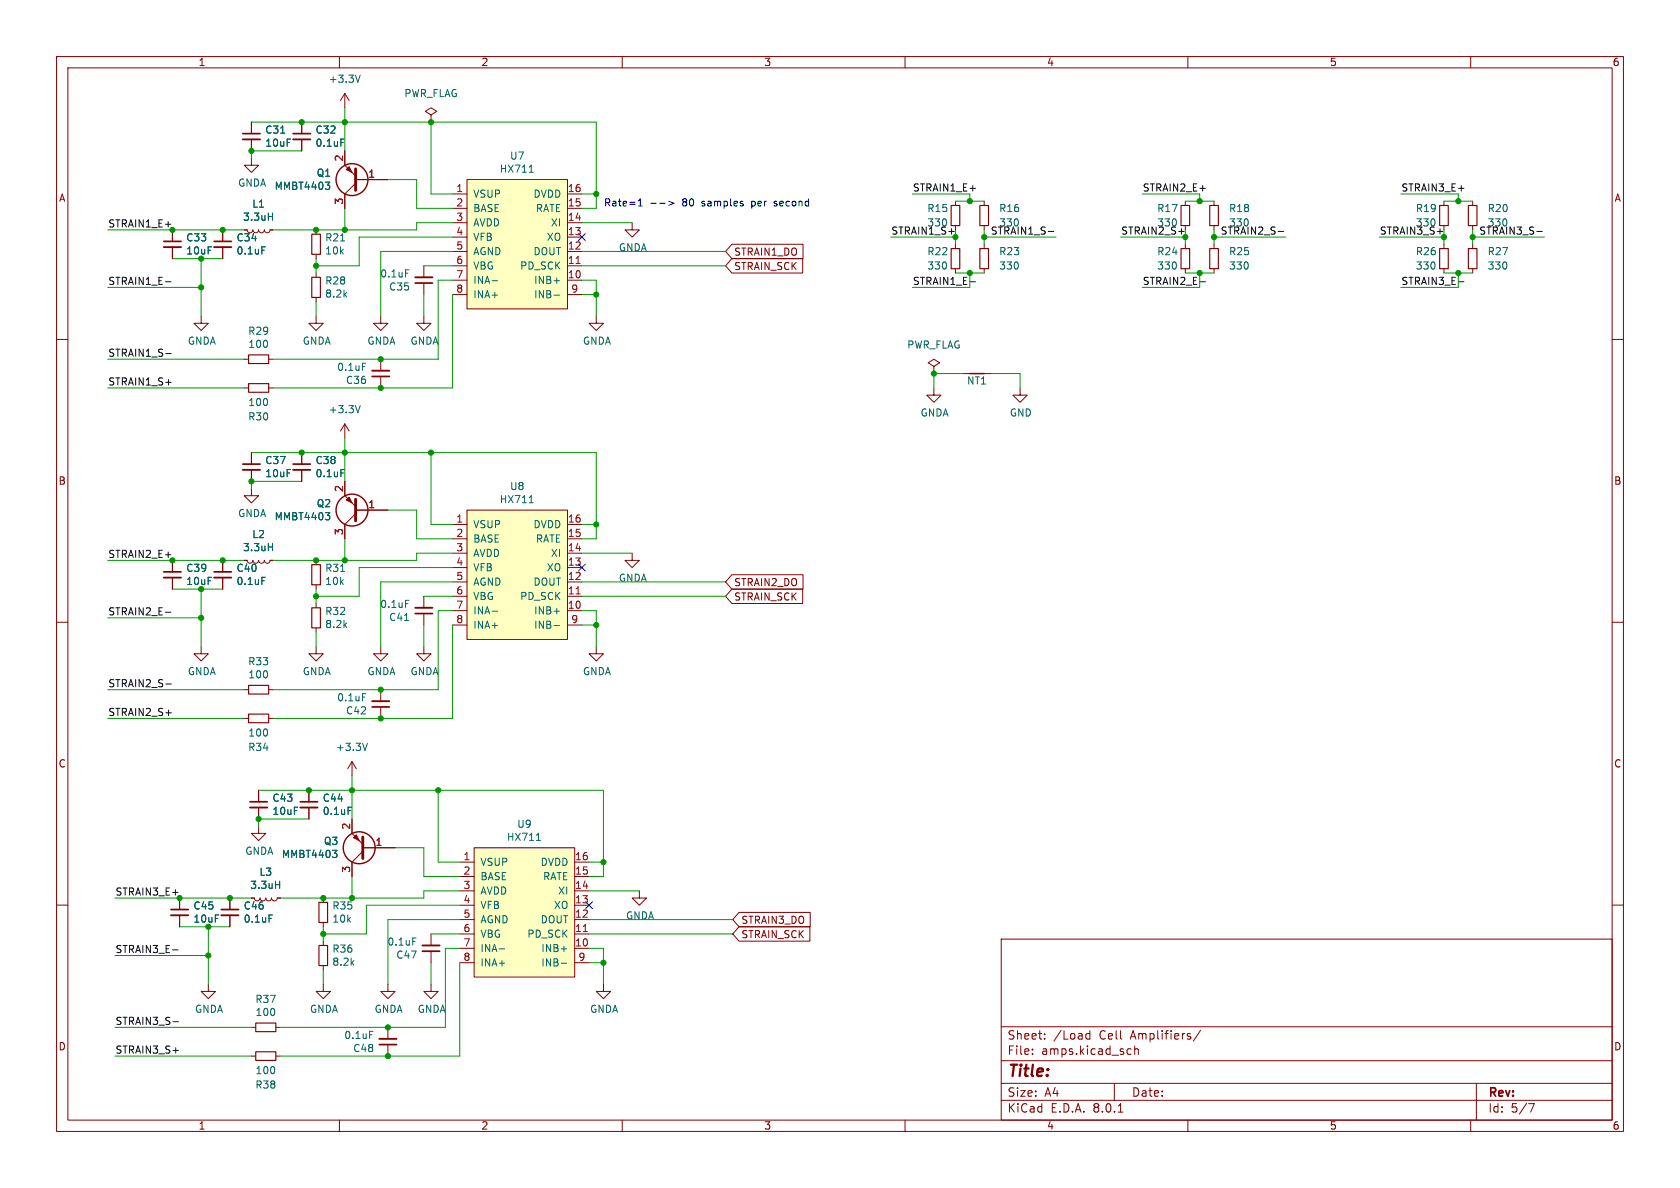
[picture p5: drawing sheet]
<svg xmlns="http://www.w3.org/2000/svg" width="297mm" height="210mm" viewBox="0 0 297 210" stroke-linecap="round" stroke-linejoin="round" font-family="sans-serif">
<g fill="none" stroke="#840000" stroke-width=".18">
<path d="M10 10h277v190h-277zM12 12h273v186h-273zM60 10v2M110 10v2M160 10v2M210 10v2M260 10v2M10 60h2M260.3 43.2v.7M260.3 47.5v.8M285 60h2M10 110h2"/>
<path d="M67.3 114.3v1.3h1.3l-1.3 1.2-1.3-1.2h1.3M74.9 114.3v1.3h1.3l-1.3 1.2-1.2-1.2h1.2M74.9 105.4v2M74.9 108.5v2M285 110h2M10 160h2M62.2 144.8v2.5l1.9 1.9M64.1 150.5l-1.9 1.9v2.5M64.1 149.9h5.7M285 160h2M177 166h108v32h-108zM60 198v2"/>
<path d="M110 198v2M160 198v2M177 194.5h108M177 191.5h108M177 187.5h108M177 181.5h108M182.5 186.3v.1M182.5 185.5v.1M184.7 183.6v.1M184.7 182.8v.1M192 183.6l.2 .1 .5-.1M192.7 182.2v1.5"/>
<path d="M192.7 182.8l-.5-.1-.2 .1M197 191.5v3M197.7 196.6h.8M199.5 185.4l.5 .1M200 186.3l-.5 .1M200.6 185.5l.2-.1 .4 .1v.9M200.6 184.9v1.5M210 198v2M212.2 182.1l-1.2 2M260 198v2M261 191.5v6.5M270.2 195.1h1l-.6 1.5"/>
</g>
<path d="M73.4 107.4h3.1" fill="none" stroke="#840000" stroke-width=".33"/>
<path d="M73.4 108.5h3.1" fill="none" stroke="#840000" stroke-width=".3"/>
<path d="M71.5 109.7h.7M71.7 106.1h.6M58.8 150.3h.8l-.5 .5M59.3 150.8l.3 .2v.3l-.3 .3" fill="none" stroke="#006464" stroke-width=".18"/>
<path d="M64.1 148v3.8" fill="none" stroke="#840000" stroke-width=".51"/>
<path d="M62.5 148.1l.5-.5 .5 1z" fill="#840000" stroke="#840000" stroke-width=".18"/>
<circle cx="63.5" cy="149.9" r="2.82" fill="none" stroke="#840000" stroke-width=".25"/>
<path d="M259.6 43.9h1.5v3.6h-1.5z" fill="none" stroke="#840000" stroke-width=".2"/>
<path d="M83.8 149.9h17.8v22.8h-17.8z" fill="#ffffc2"/>
<g fill="none" stroke="#840000" stroke-width=".18">
<path d="M61 16.5v2.6M61 16.5l-.8 1.3M61 16.5l.7 1.3M44.4 27.9v1.3h1.3l-1.3 1.3-1.2-1.3h1.2M44.4 21.6v2M44.4 24.6v2.1M53.3 21.6v2M53.3 24.6v2.1M61 26.7v2.5l1.9 1.9M62.9 32.4l-1.9 1.9v2.5M62.9 31.8h5.7M76.2 20.3l1-.6-1-.6-1 .6 1 .6v1.3"/>
<path d="M76.2 21.6h.1M214.6 35.6v.7M214.6 39.9v.7M255.3 35.6v.7M255.3 39.9v.7M260.3 35.6v.7M260.3 39.9v.7M43.2 40.6h.5l.1 .4 .4 .1 .4-.1 .1-.4 .2 .4 .3 .1 .4-.1 .1-.4 .2 .4 .3 .1 .4-.1 .1-.4 .2 .4 .3 .1 .4-.1 .2-.4h.5M214.6 43.2v.7M214.6 47.5v.8M255.3 43.2v.7M255.3 47.5v.8"/>
<path d="M111.8 97.8v1.3h1.2l-1.2 1.2-1.3-1.2h1.3M105.4 114.3v1.3h1.3l-1.3 1.2-1.3-1.2h1.3M31.7 158.8v2M40.6 158.8v2M57.1 158.8v.7M81.3 152.4h2.5M81.3 157.5h2.5M81.3 154.9h2.5M83.8 149.9h17.8v22.8h-17.8zM101.6 152.4h2.5M101.6 157.5h2.5M101.6 154.9h2.5"/>
<path d="M31.7 161.8v2M36.8 174v1.3h1.3l-1.3 1.2-1.2-1.2h1.2M40.6 161.8v2M57.1 174v1.3h1.3l-1.3 1.2-1.2-1.2h1.2M57.1 163.1v.7M57.1 166.4v.7M57.1 170.7v.8M81.3 167.6h2.5M81.3 165.1h2.5M81.3 162.6h2.5M81.3 160h2.5M81.3 170.2h2.5"/>
<path d="M101.6 167.6h2.5M101.6 165.1h2.5M101.6 162.6h2.5M101.6 160h2.5M101.6 170.2h2.5M106.7 174v1.3h1.2l-1.2 1.2-1.3-1.2h1.3M44.4 181.6h.8M44.4 186.7h.8M48.8 181.6h.7M48.8 186.7h.7"/>
</g>
<path d="M63.7 13.3l-.4 1.2M47.4 38.3h.8M48.2 37.7v1.2M49.6 23.5h.7M57.5 32.2h.8l-.4 .5M58.1 32.7l.2 .2v.3l-.2 .3M60.3 24.6h.6M94.8 148.6h.8M47.6 161.7h.6M88.3 167.7h.9M99.2 167.7h1M99.2 170.3h1" fill="none" stroke="#006464" stroke-width=".18"/>
<path d="M103.1 164.7h.7" fill="none" stroke="#a90000" stroke-width=".18"/>
<path d="M62.9 29.8v3.9" fill="none" stroke="#840000" stroke-width=".51"/>
<path d="M61.2 30l.5-.5 .5 1z" fill="#840000" stroke="#840000" stroke-width=".18"/>
<circle cx="62.2" cy="31.7" r="2.82" fill="none" stroke="#840000" stroke-width=".25"/>
<path d="M42.9 24.6h3.1M51.8 24.6h3.1M30.2 161.8h3.1M39.1 161.8h3.1" fill="none" stroke="#840000" stroke-width=".33"/>
<path d="M42.9 23.6h3.1M51.8 23.6h3.1M30.2 160.8h3.1M39.1 160.8h3.1" fill="none" stroke="#840000" stroke-width=".3"/>
<path d="M213.9 36.3h1.5v3.6h-1.5zM254.5 36.3h1.5v3.6h-1.5zM259.6 36.3h1.5v3.6h-1.5zM213.9 43.9h1.5v3.6h-1.5zM254.5 43.9h1.5v3.6h-1.5zM56.4 159.5h1.5v3.6h-1.5zM56.4 167.1h1.5v3.6h-1.5zM45.2 180.8h3.6v1.6h-3.6zM45.2 185.9h3.6v1.6h-3.6z" fill="none" stroke="#840000" stroke-width=".2"/>
<path d="M82.5 90.2h17.8v22.8h-17.8z" fill="#ffffc2"/>
<g fill="none" stroke="#840000" stroke-width=".18">
<path d="M111.8 39.4v1.2h1.2l-1.2 1.3-1.3-1.3h1.3M168.9 35.6v.7M168.9 39.9v.7M174 35.6v.7M174 39.9v.7M209.5 35.6v.7M209.5 39.9v.7M30.5 40.6v2.1M30.5 43.7v2M35.6 55.9v1.3h1.2l-1.2 1.2-1.3-1.2h1.3M39.4 40.6v2.1M39.4 43.7v2"/>
<path d="M55.9 55.9v1.3h1.2l-1.2 1.2-1.3-1.2h1.3M55.9 40.6v.8M55.9 45v.7M55.9 48.3v.7M55.9 52.6v.7M67.3 55.9v1.3h1.3l-1.3 1.2-1.3-1.2h1.3M74.9 55.9v1.3h1.3l-1.3 1.2-1.2-1.2h1.2M74.9 47v2M74.9 50v2.1M105.4 55.9v1.3h1.3l-1.3 1.2-1.3-1.2h1.3M168.9 43.2v.7M168.9 47.5v.8"/>
<path d="M174 43.2v.7M174 47.5v.8M209.5 43.2v.7M209.5 47.5v.8M43.2 68.6h.7M43.2 63.5h.7M47.5 68.6h.8M47.5 63.5h.8M61 74.9v2.6M61 74.9l-.8 1.3M61 74.9l.7 1.3M67.3 63.5v2"/>
<path d="M67.3 66.5v2.1M165.1 68.6v1.3h1.3l-1.3 1.2-1.3-1.2h1.3M165.1 64.8l1-.7-1-.6-1 .6 1 .7v1.2M165.1 66h.1M170.2 66h5.1M180.3 68.6v1.3h1.3l-1.3 1.2-1.2-1.2h1.2M30.5 99.1v2M39.4 99.1v2M43.2 99.1h.5l.1 .3 .4 .2 .4-.2 .1-.3 .2 .3 .3 .2 .4-.2 .1-.3 .2 .3 .3 .2 .4-.2 .1-.3 .2 .3 .3 .2 .4-.2 .2-.3h.5M44.4 86.4v1.2h1.3l-1.3 1.3-1.2-1.3h1.2M44.4 80v2M44.4 83.1v2"/>
<path d="M53.3 80v2M53.3 83.1v2M55.9 99.1v.7M61 85.1v2.5l1.9 1.9M62.9 90.8l-1.9 1.9v2.6M62.9 90.2h5.7M80 92.7h2.5M80 97.8h2.5M80 95.3h2.5M82.5 90.2h17.8v22.8h-17.8zM100.3 92.7h2.6M100.3 97.8h2.6"/>
<path d="M100.3 95.3h2.6M30.5 102.1v2M35.6 114.3v1.3h1.2l-1.2 1.2-1.3-1.2h1.3M39.4 102.1v2M55.9 114.3v1.3h1.2l-1.2 1.2-1.3-1.2h1.3M55.9 103.4v.7M55.9 106.7v.7M55.9 111v.8M80 108h2.5M80 105.4h2.5M80 102.9h2.5M80 100.3h2.5"/>
<path d="M80 110.5h2.5M100.3 108h2.6M100.3 105.4h2.6M100.3 102.9h2.6M100.3 100.3h2.6M100.3 110.5h2.6M43.2 127h.7M43.2 121.9h.7M45.7 139.7v2M47.5 127h.8M47.5 121.9h.8M54.6 139.7v2"/>
<path d="M44.4 158.8h.6l.1 .3 .4 .2 .3-.2 .2-.3 .1 .3 .4 .2 .3-.2 .2-.3 .1 .3 .4 .2 .4-.2 .1-.3 .2 .3 .3 .2 .4-.2 .1-.3h.5M45.7 146.1v1.2h1.3l-1.3 1.3-1.3-1.3h1.3M45.7 142.7v2.1M54.6 142.7v2.1M76.2 174v1.3h1.3l-1.3 1.2-1.3-1.2h1.3M76.2 165.1v2M76.2 168.1v2.1"/>
</g>
<g fill="none" stroke="#006464" stroke-width=".18">
<path d="M46.3 43.6h.6M60.2 42.6h.7M71.7 47.7h.6M63.7 71.7l-.4 1.3M64.1 64.2h.6M47.4 96.7h.8M48.2 96.1v1.3M57.5 90.6h.8l-.4 .5M58.1 91.1l.2 .2v.4l-.2 .2M60.3 83h.6M93.6 88.9h.7M46.3 102.1h.6"/>
<path d="M60.2 101h.7M87 108h1M97.9 108h1M97.9 110.6h1M48.7 156.4h.7M49.4 155.8v1.2M61.5 142.7h.6M73 165.8h.6"/>
</g>
<path d="M101.8 105h.8" fill="none" stroke="#a90000" stroke-width=".18"/>
<path d="M29 43.7h3M37.8 43.7h3.1M73.4 49h3.1M65.8 65.5h3M42.9 83.1h3.1M51.8 83.1h3.1M29 102.1h3M37.8 102.1h3.1M44.2 142.7h3M53.1 142.7h3M74.7 167.1h3" fill="none" stroke="#840000" stroke-width=".33"/>
<path d="M29 42.7h3M37.8 42.7h3.1M73.4 50h3.1M65.8 66.5h3M42.9 82h3.1M51.8 82h3.1M29 101.1h3M37.8 101.1h3.1M44.2 141.7h3M53.1 141.7h3M74.7 168.1h3" fill="none" stroke="#840000" stroke-width=".3"/>
<g fill="none" stroke="#840000" stroke-width=".2">
<path d="M168.1 36.3h1.6v3.6h-1.6zM173.2 36.3h1.6v3.6h-1.6zM208.8 36.3h1.5v3.6h-1.5zM55.1 41.4h1.5v3.6h-1.5zM55.1 49h1.5v3.6h-1.5zM168.1 43.9h1.6v3.6h-1.6zM173.2 43.9h1.6v3.6h-1.6zM208.8 43.9h1.5v3.6h-1.5zM43.9 67.8h3.6v1.5h-3.6zM43.9 62.7h3.6v1.6h-3.6zM55.1 99.8h1.5v3.6h-1.5zM55.1 107.4h1.5v3.6h-1.5z"/>
<path d="M43.9 126.2h3.6v1.6h-3.6zM43.9 121.2h3.6v1.5h-3.6z"/>
</g>
<path d="M62.9 88.3v3.8" fill="none" stroke="#840000" stroke-width=".51"/>
<path d="M61.2 88.4l.5-.5 .5 1z" fill="#840000" stroke="#840000" stroke-width=".18"/>
<g fill="none" stroke="#840000" stroke-width=".25">
<path d="M171.4 66h2.6"/>
<circle cx="62.2" cy="90.2" r="2.82"/>
</g>
<path d="M82.5 31.8h17.8v22.8h-17.8z" fill="#ffffc2"/>
<g fill="none" stroke="#840000" stroke-width=".18">
<path d="M44.4 21.6v2M44.4 24.6v2.1M53.3 21.6v2M53.3 24.6v2.1M61 26.7v2.5M61 34.3v2.5M62.9 31.8h5.7M80 34.3h2.5M80 39.4h2.5M80 36.8h2.5M82.5 31.8h17.8v22.8h-17.8zM100.3 34.3h2.6"/>
<path d="M100.3 39.4h2.6M100.3 36.8h2.6M30.5 40.6v2.1M30.5 43.7v2M39.4 40.6v2.1M39.4 43.7v2M43.2 40.6h.5M47.8 40.6h.5M80 49.5h2.5M80 47h2.5M80 44.5h2.5M80 41.9h2.5"/>
<path d="M80 52.1h2.5M100.3 49.5h2.6M100.3 47h2.6M100.3 44.5h2.6M100.3 41.9h2.6M100.3 52.1h2.6M129.4 43.2h12.6v2.5h-12.6l-1.1-1.2zM129.4 45.7h12.5v2.6h-12.5l-1.1-1.3zM30.5 99.1v2M39.4 99.1v2M43.2 99.1h.5M44.4 80v2"/>
<path d="M44.4 83.1v2M47.8 99.1h.5M53.3 80v2M53.3 83.1v2M61 85.1v2.5M61 92.7v2.6M62.9 90.2h5.7M30.5 102.1v2M39.4 102.1v2M129.4 104.1h12.5v2.6h-12.5l-1.1-1.3zM129.4 101.6h12.6v2.5h-12.6l-1.1-1.2zM45.7 139.7v2"/>
<path d="M54.6 139.7v2M62.2 134.6l-.7 1.3M62.2 134.6v2.6M62.2 134.6l.8 1.3M67.3 121.9v2.1M67.3 125v2M31.7 158.8v2M40.6 158.8v2M44.4 158.8h.6M45.7 142.7v2.1M49 158.8h.5M54.6 142.7v2.1"/>
<path d="M62.2 144.8v2.5M62.2 152.4v2.5M64.1 149.9h5.7M113 157.5v1.3h1.3l-1.3 1.2-1.2-1.2h1.2M31.7 161.8v2M40.6 161.8v2M68.6 174v1.3h1.2l-1.2 1.2-1.3-1.2h1.3M130.7 163.8h12.5v2.6h-12.5l-1.2-1.3zM130.7 161.3h12.5v2.5h-12.5l-1.2-1.2zM68.6 181.6v2M68.6 184.7v2"/>
</g>
<g fill="none" stroke="#006464" stroke-width=".18">
<path d="M47.4 38.3h.8M48.2 37.7v1.2M49.6 23.5h.7M57.5 32.2h.8l-.4 .5M58.1 32.7l.2 .2v.3l-.2 .3M60.3 24.6h.6M93.6 30.4h.7M46.3 43.6h.6M87 49.6h1M97.9 49.6h1M97.9 52.2h1M47.4 96.7h.8"/>
<path d="M48.2 96.1v1.3M57.5 90.6h.8l-.4 .5M58.1 91.1l.2 .2v.4l-.2 .2M60.3 83h.6M46.3 102.1h.6M64.1 122.6h.6M65 131.4l-.5 1.3M48.7 156.4h.7M49.4 155.8v1.2M58.8 150.3h.8l-.5 .5M59.3 150.8l.3 .2v.3l-.3 .3M61.5 142.7h.6"/>
<path d="M47.6 161.7h.6M65.3 182.3h.7"/>
</g>
<path d="M101.8 46.6h.8" fill="none" stroke="#a90000" stroke-width=".18"/>
<path d="M65.8 124h3M67.1 183.6h3" fill="none" stroke="#840000" stroke-width=".33"/>
<path d="M65.8 125h3M67.1 184.7h3" fill="none" stroke="#840000" stroke-width=".3"/>
<g fill="none" stroke="#0f0f0f" stroke-width=".18">
<path d="M29.2 49.8h1M167.7 40.9h1M171.5 49.8h1M185.3 40.9h1M208.4 40.9h.9M212.1 49.8h1M226 40.9h.9M254.1 40.9h1M257.9 49.8h.9M271.7 40.9h.9M29.3 67.6h1M29.3 62.5h1"/>
<path d="M29.2 108.2h1M29.3 126h1M29.3 120.9h1M30.5 167.9h1M30.6 185.7h.9M30.6 180.6h.9"/>
</g>
<path d="M112.8 36.4h.8M112.8 35.5l.4-.4v1.3M118.2 35.6l1 .3-1 .4M136.8 36.4h.2M137 35.6l-.2 .2 .2 .2" fill="none" stroke="#0000c2" stroke-width=".18"/>
<g fill="none" stroke="#009600" stroke-width=".18">
<path d="M61 19.1v7.6M44.4 21.6h61v15.2h-2.5M53.3 26.7h-8.9v1.2M61 36.8v3.8M68.6 31.8h5.1v5h6.3M76.2 21.6v12.7h3.8M80 39.4h-6.3v1.2h-25.4M102.9 34.3h2.5M102.9 39.4h8.9M161.3 34.3h10.1v1.3M168.9 35.6h5.1M201.9 34.3h10.2v1.3"/>
<path d="M209.5 35.6h5.1M247.6 34.3h10.2v1.3M255.3 35.6h5M19 40.6h24.2M19 50.8h16.6M30.5 45.7h8.9M35.6 45.7v10.2M55.9 45.7v2.6M55.9 53.3v2.6M74.9 52.1v3.8M74.9 47h5.1M80 41.9h-16.5v5.1h-7.6"/>
<path d="M80 49.5h-2.5v14h-29.2M80 52.1v16.5h-31.7M80 44.5h-12.7v11.4M102.9 49.5h2.5v6.4M102.9 47h25.4M102.9 52.1h2.5M102.9 44.5h25.4M157.5 41.9h11.4M168.9 48.3h5.1M168.9 40.6v2.6M171.4 48.3v2.5h-10.1M174 41.9h12.7"/>
<path d="M174 40.6v2.6M198.1 41.9h11.4M209.5 48.3h5.1M209.5 40.6v2.6M212.1 48.3v2.5h-10.2M214.6 41.9h12.7M214.6 40.6v2.6M243.8 41.9h11.5M255.3 48.3h5M255.3 40.6v2.6M257.8 48.3v2.5h-10.2M260.3 41.9h12.7"/>
<path d="M260.3 40.6v2.6M19 68.6h24.2M19 63.5h24.2M61 77.5v7.6M170.2 66h-5.1v2.6M175.3 66h5v2.6M19 99.1h24.2M44.4 80h61v15.3h-2.5M53.3 85.1h-8.9v1.3M61 95.3v3.8M68.6 90.2h5.1v5.1h6.3M76.2 80v12.7h3.8"/>
<path d="M80 97.8h-6.3v1.3h-25.4M102.9 92.7h2.5M102.9 97.8h8.9M19 109.2h16.6M30.5 104.1h8.9M35.6 104.1v10.2M55.9 104.1v2.6M55.9 111.8v2.5M74.9 110.5v3.8M74.9 105.4h5.1M80 108h-2.5v13.9h-29.2M80 102.9h-12.7v11.4"/>
<path d="M80 100.3h-16.5v5.1h-7.6M80 110.5v16.5h-31.7M102.9 108h2.5v6.3M102.9 102.9h25.4M102.9 105.4h25.4M102.9 110.5h2.5M19 121.9h24.2M19 127h24.2M45.7 139.7h61v15.2h-2.6M62.2 137.2v7.6M77.5 139.7v12.7h3.8M20.3 158.8h24.1"/>
<path d="M54.6 144.8h-8.9v1.3M62.2 154.9v3.9M69.8 149.9h5.1v5h6.4M81.3 157.5h-6.4v1.3h-25.4M104.1 152.4h2.6M104.1 157.5h8.9M20.3 168.9h16.5M31.7 163.8h8.9M36.8 163.8v10.2M57.1 163.8v2.6M57.1 171.5v2.5M76.2 170.2v3.8"/>
<path d="M76.2 165.1h5.1M81.3 167.6h-2.6v14h-29.2M81.3 160h-16.5v5.1h-7.7M81.3 162.6h-12.7v11.4M81.3 170.2v16.5h-31.8M104.1 167.6h2.6v6.4M104.1 170.2h2.6M104.1 165.1h25.4M104.1 162.6h25.4M20.3 186.7h24.1M20.3 181.6h24.1"/>
</g>
<path d="M102.3 41.3l1.2 1.2M103.5 41.3l-1.2 1.2M102.3 99.7l1.2 1.2M103.5 99.7l-1.2 1.2M103.5 159.4l1.2 1.2M104.7 159.4l-1.2 1.2" fill="none" stroke="#000084" stroke-width=".18"/>
<g fill="#009600" stroke="#009600" stroke-width=".18">
<circle cx="257.8" cy="48.3" r=".46"/>
<circle cx="214.6" cy="41.9" r=".46"/>
<circle cx="260.3" cy="41.9" r=".46"/>
<circle cx="257.8" cy="35.6" r=".46"/>
<circle cx="255.3" cy="41.9" r=".46"/>
<circle cx="105.4" cy="92.7" r=".46"/>
<circle cx="76.2" cy="80" r=".46"/>
<circle cx="105.4" cy="110.5" r=".46"/>
<circle cx="61" cy="99.1" r=".46"/>
<circle cx="105.4" cy="34.3" r=".46"/>
<circle cx="67.3" cy="63.5" r=".46"/>
<circle cx="35.6" cy="45.7" r=".46"/>
<circle cx="35.6" cy="50.8" r=".46"/>
<circle cx="30.5" cy="40.6" r=".46"/>
<circle cx="39.4" cy="40.6" r=".46"/>
<circle cx="61" cy="21.6" r=".46"/>
<circle cx="55.9" cy="40.6" r=".46"/>
<circle cx="61" cy="40.6" r=".46"/>
<circle cx="55.9" cy="47" r=".46"/>
<circle cx="44.4" cy="26.7" r=".46"/>
<circle cx="53.3" cy="21.6" r=".46"/>
<circle cx="76.2" cy="21.6" r=".46"/>
<circle cx="212.1" cy="35.6" r=".46"/>
<circle cx="212.1" cy="48.3" r=".46"/>
<circle cx="209.5" cy="41.9" r=".46"/>
<circle cx="174" cy="41.9" r=".46"/>
<circle cx="168.9" cy="41.9" r=".46"/>
<circle cx="171.4" cy="35.6" r=".46"/>
<circle cx="165.1" cy="66" r=".46"/>
<circle cx="171.4" cy="48.3" r=".46"/>
<circle cx="77.5" cy="139.7" r=".46"/>
<circle cx="106.7" cy="170.2" r=".46"/>
<circle cx="106.7" cy="152.4" r=".46"/>
<circle cx="61" cy="80" r=".46"/>
<circle cx="53.3" cy="80" r=".46"/>
<circle cx="30.5" cy="99.1" r=".46"/>
<circle cx="39.4" cy="99.1" r=".46"/>
<circle cx="55.9" cy="99.1" r=".46"/>
<circle cx="35.6" cy="104.1" r=".46"/>
<circle cx="35.6" cy="109.2" r=".46"/>
<circle cx="55.9" cy="105.4" r=".46"/>
<circle cx="54.6" cy="139.7" r=".46"/>
<circle cx="45.7" cy="144.8" r=".46"/>
<circle cx="31.7" cy="158.8" r=".46"/>
<circle cx="62.2" cy="139.7" r=".46"/>
<circle cx="67.3" cy="68.6" r=".46"/>
<circle cx="44.4" cy="85.1" r=".46"/>
<circle cx="105.4" cy="52.1" r=".46"/>
<circle cx="67.3" cy="127" r=".46"/>
<circle cx="67.3" cy="121.9" r=".46"/>
<circle cx="40.6" cy="158.8" r=".46"/>
<circle cx="57.1" cy="158.8" r=".46"/>
<circle cx="36.8" cy="168.9" r=".46"/>
<circle cx="36.8" cy="163.8" r=".46"/>
<circle cx="57.1" cy="165.1" r=".46"/>
<circle cx="68.6" cy="181.6" r=".46"/>
<circle cx="68.6" cy="186.7" r=".46"/>
<circle cx="62.2" cy="158.8" r=".46"/>
</g>
<text font-size="2.8" fill="#840000" x="178" y="190.9">Title:</text>
<g font-size="2.1" fill="#840000">
<text x="178" y="184">Sheet:</text>
<text x="186.2" y="184">/Load</text>
<text x="194.4" y="184">Cell</text>
<text x="200" y="184">Amplifiers/</text>
<text x="178" y="186.7">File:</text>
<text x="184.1" y="186.7">amps.kicad_sch</text>
<text x="178" y="196.9">KiCad</text>
<text x="178" y="194.1">Size:</text>
<text x="184.7" y="194.1">A4</text>
<text x="185.7" y="196.9">E.D.A.</text>
<text x="193.3" y="196.9">8.0.1</text>
<text x="200" y="194.1">Date:</text>
<text x="263" y="194.3">Rev:</text>
<text x="263" y="196.9">Id:</text>
<text x="267.1" y="196.9">5/7</text>
</g>
<g font-size="1.8" fill="#840000">
<text x="35" y="11.9">1</text>
<text x="85" y="11.9">2</text>
<text x="135" y="11.9">3</text>
<text x="185" y="11.9">4</text>
<text x="235" y="11.9">5</text>
<text x="285" y="11.9">6</text>
<text x="10.3" y="35.9">A</text>
<text x="285.3" y="35.9">A</text>
<text x="129.7" y="45.4">STRAIN1_DO</text>
<text x="129.7" y="47.9">STRAIN_SCK</text>
<text x="10.3" y="85.9">B</text>
<text x="285.3" y="85.9">B</text>
<text x="129.7" y="106.4">STRAIN_SCK</text>
<text x="129.7" y="103.8">STRAIN2_DO</text>
<text x="10.3" y="135.9">C</text>
<text x="285.3" y="135.9">C</text>
<text x="131" y="166.1">STRAIN_SCK</text>
<text x="131" y="163.5">STRAIN3_DO</text>
<text x="10.3" y="185.9">D</text>
<text x="285.3" y="185.9">D</text>
<text x="35" y="199.9">1</text>
<text x="85" y="199.9">2</text>
<text x="135" y="199.9">3</text>
<text x="185" y="199.9">4</text>
<text x="235" y="199.9">5</text>
<text x="285" y="199.9">6</text>
</g>
<g font-size="1.8" fill="#006464">
<text x="58" y="14.8">+3.3V</text>
<text x="71.4" y="17.4">PWR_FLAG</text>
<text x="46.8" y="23.8">C31</text>
<text x="55.7" y="23.8">C32</text>
<text x="46.8" y="26.1">10uF</text>
<text x="55.7" y="26.1">0.1uF</text>
<text x="90.1" y="28.4">U7</text>
<text x="42" y="33.2">GNDA</text>
<text x="48.5" y="33.8">MMBT4403</text>
<text x="55.9" y="31.4">Q1</text>
<text x="83.6" y="35.2">VSUP</text>
<text x="88.3" y="30.7">HX711</text>
<text x="94.2" y="35.2">DVDD</text>
<text x="42.9" y="39.2">3.3uH</text>
<text x="44.5" y="36.9">L1</text>
<text x="83.6" y="37.7">BASE</text>
<text x="83.6" y="40.2">AVDD</text>
<text x="94.6" y="37.7">RATE</text>
<text x="97.3" y="40.2">XI</text>
<text x="163.8" y="37.7">R15</text>
<text x="176.5" y="37.7">R16</text>
<text x="204.5" y="37.7">R17</text>
<text x="217.2" y="37.7">R18</text>
<text x="250.2" y="37.7">R19</text>
<text x="262.9" y="37.7">R20</text>
<text x="32.8" y="42.9">C33</text>
<text x="32.8" y="45.2">10uF</text>
<text x="41.7" y="42.9">C34</text>
<text x="41.7" y="45.2">0.1uF</text>
<text x="57.4" y="45.2">10k</text>
<text x="57.4" y="42.9">R21</text>
<text x="83.6" y="42.8">VFB</text>
<text x="83.6" y="45.3">AGND</text>
<text x="83.6" y="47.9">VBG</text>
<text x="91.9" y="47.9">PD_SCK</text>
<text x="94.2" y="45.3">DOUT</text>
<text x="96.6" y="42.8">XO</text>
<text x="109.3" y="44.6">GNDA</text>
<text x="163.8" y="47.9">330</text>
<text x="163.8" y="45.3">R22</text>
<text x="176.5" y="47.9">330</text>
<text x="176.5" y="45.3">R23</text>
<text x="204.5" y="47.9">330</text>
<text x="204.5" y="45.3">R24</text>
<text x="217.2" y="47.9">330</text>
<text x="217.2" y="45.3">R25</text>
<text x="250.2" y="47.9">330</text>
<text x="250.2" y="45.3">R26</text>
<text x="262.9" y="45.3">R27</text>
<text x="262.9" y="47.9">330</text>
<text x="57.4" y="52.8">8.2k</text>
<text x="57.4" y="50.5">R28</text>
<text x="67.1" y="49.3">0.1uF</text>
<text x="68.7" y="51.6">C35</text>
<text x="83.6" y="50.4">INA-</text>
<text x="83.6" y="52.9">INA+</text>
<text x="94.3" y="50.4">INB+</text>
<text x="94.3" y="52.9">INB-</text>
<text x="43.8" y="59.4">R29</text>
<text x="33.1" y="61.1">GNDA</text>
<text x="43.8" y="61.7">100</text>
<text x="53.4" y="61.1">GNDA</text>
<text x="59.5" y="65.8">0.1uF</text>
<text x="64.9" y="61.1">GNDA</text>
<text x="72.5" y="61.1">GNDA</text>
<text x="103" y="61.1">GNDA</text>
<text x="160.3" y="61.8">PWR_FLAG</text>
<text x="43.8" y="72">100</text>
<text x="61.1" y="68.1">C36</text>
<text x="170.9" y="68.2">NT1</text>
<text x="43.8" y="74.5">R30</text>
<text x="58" y="73.3">+3.3V</text>
<text x="162.6" y="73.8">GNDA</text>
<text x="178.4" y="73.8">GND</text>
<text x="46.8" y="82.2">C37</text>
<text x="55.7" y="82.2">C38</text>
<text x="46.8" y="84.6">10uF</text>
<text x="55.7" y="84.6">0.1uF</text>
<text x="55.9" y="89.9">Q2</text>
<text x="88.3" y="89.2">HX711</text>
<text x="90.1" y="86.8">U8</text>
<text x="42" y="91.6">GNDA</text>
<text x="44.5" y="95.3">L2</text>
<text x="48.5" y="92.2">MMBT4403</text>
<text x="83.6" y="93.6">VSUP</text>
<text x="94.2" y="93.6">DVDD</text>
<text x="32.8" y="101.3">C39</text>
<text x="41.7" y="101.3">C40</text>
<text x="42.9" y="97.6">3.3uH</text>
<text x="57.4" y="101.3">R31</text>
<text x="83.6" y="96.1">BASE</text>
<text x="83.6" y="98.7">AVDD</text>
<text x="83.6" y="101.2">VFB</text>
<text x="94.6" y="96.1">RATE</text>
<text x="96.6" y="101.2">XO</text>
<text x="97.3" y="98.7">XI</text>
<text x="32.8" y="103.6">10uF</text>
<text x="41.7" y="103.6">0.1uF</text>
<text x="57.4" y="103.6">10k</text>
<text x="67.1" y="107.7">0.1uF</text>
<text x="83.6" y="103.7">AGND</text>
<text x="83.6" y="106.3">VBG</text>
<text x="91.9" y="106.3">PD_SCK</text>
<text x="94.2" y="103.7">DOUT</text>
<text x="109.3" y="103">GNDA</text>
<text x="57.4" y="111.2">8.2k</text>
<text x="57.4" y="108.9">R32</text>
<text x="68.7" y="110">C41</text>
<text x="83.6" y="108.8">INA-</text>
<text x="83.6" y="111.4">INA+</text>
<text x="94.3" y="108.8">INB+</text>
<text x="94.3" y="111.4">INB-</text>
<text x="33.1" y="119.6">GNDA</text>
<text x="43.8" y="117.8">R33</text>
<text x="53.4" y="119.6">GNDA</text>
<text x="64.9" y="119.6">GNDA</text>
<text x="72.5" y="119.6">GNDA</text>
<text x="103" y="119.6">GNDA</text>
<text x="43.8" y="120.1">100</text>
<text x="59.5" y="124.2">0.1uF</text>
<text x="43.8" y="130.4">100</text>
<text x="61.1" y="126.5">C42</text>
<text x="43.8" y="132.9">R34</text>
<text x="59.3" y="132.9">+3.3V</text>
<text x="48.1" y="141.9">C43</text>
<text x="57" y="141.9">C44</text>
<text x="48.1" y="144.2">10uF</text>
<text x="57" y="144.2">0.1uF</text>
<text x="57.2" y="149.6">Q3</text>
<text x="89.5" y="148.8">HX711</text>
<text x="91.3" y="146.5">U9</text>
<text x="43.3" y="151.3">GNDA</text>
<text x="45.8" y="155">L3</text>
<text x="49.7" y="151.9">MMBT4403</text>
<text x="84.8" y="153.3">VSUP</text>
<text x="84.8" y="155.8">BASE</text>
<text x="95.5" y="153.3">DVDD</text>
<text x="95.9" y="155.8">RATE</text>
<text x="34.1" y="161">C45</text>
<text x="43" y="161">C46</text>
<text x="44.1" y="157.3">3.3uH</text>
<text x="58.7" y="161">R35</text>
<text x="84.8" y="158.3">AVDD</text>
<text x="84.8" y="160.9">VFB</text>
<text x="97.8" y="160.9">XO</text>
<text x="98.6" y="158.3">XI</text>
<text x="34.1" y="163.3">10uF</text>
<text x="43" y="163.3">0.1uF</text>
<text x="58.7" y="163.3">10k</text>
<text x="68.4" y="167.4">0.1uF</text>
<text x="84.8" y="163.4">AGND</text>
<text x="84.8" y="166">VBG</text>
<text x="93.1" y="166">PD_SCK</text>
<text x="95.5" y="163.4">DOUT</text>
<text x="110.6" y="162.7">GNDA</text>
<text x="58.7" y="170.9">8.2k</text>
<text x="58.7" y="168.6">R36</text>
<text x="70" y="169.7">C47</text>
<text x="84.8" y="168.5">INA-</text>
<text x="84.8" y="171">INA+</text>
<text x="95.6" y="168.5">INB+</text>
<text x="95.6" y="171">INB-</text>
<text x="34.4" y="179.2">GNDA</text>
<text x="45" y="177.5">R37</text>
<text x="45.1" y="179.8">100</text>
<text x="54.7" y="179.2">GNDA</text>
<text x="66.1" y="179.2">GNDA</text>
<text x="73.7" y="179.2">GNDA</text>
<text x="104.2" y="179.2">GNDA</text>
<text x="60.8" y="183.9">0.1uF</text>
<text x="45.1" y="190.1">100</text>
<text x="62.3" y="186.2">C48</text>
<text x="45" y="192.6">R38</text>
</g>
<g font-size="1.8" fill="#a90000">
<text x="60.7" y="28.6" transform="rotate(-90 60.7 28.6)">2</text>
<text x="65" y="31.5">1</text>
<text x="80.6" y="34">1</text>
<text x="100.3" y="34">16</text>
<text x="60.7" y="36.3" transform="rotate(-90 60.7 36.3)">3</text>
<text x="80.6" y="36.6">2</text>
<text x="80.6" y="39.1">3</text>
<text x="80.6" y="41.7">4</text>
<text x="100.3" y="41.7">13</text>
<text x="100.3" y="39.1">14</text>
<text x="100.3" y="36.6">15</text>
<text x="80.6" y="44.2">5</text>
<text x="80.6" y="46.7">6</text>
<text x="100.3" y="46.7">11</text>
<text x="100.3" y="44.2">12</text>
<text x="80.6" y="49.3">7</text>
<text x="80.6" y="51.8">8</text>
<text x="100.3" y="49.3">10</text>
<text x="100.9" y="51.8">9</text>
<text x="60.7" y="87.1" transform="rotate(-90 60.7 87.1)">2</text>
<text x="65" y="89.9">1</text>
<text x="60.7" y="94.7" transform="rotate(-90 60.7 94.7)">3</text>
<text x="80.6" y="92.5">1</text>
<text x="80.6" y="95">2</text>
<text x="100.3" y="95">15</text>
<text x="100.3" y="92.5">16</text>
<text x="80.6" y="97.5">3</text>
<text x="80.6" y="100.1">4</text>
<text x="100.3" y="100.1">13</text>
<text x="100.3" y="97.5">14</text>
<text x="80.6" y="102.6">5</text>
<text x="80.6" y="105.2">6</text>
<text x="80.6" y="107.7">7</text>
<text x="100.3" y="107.7">10</text>
<text x="100.3" y="105.2">11</text>
<text x="100.3" y="102.6">12</text>
<text x="80.6" y="110.2">8</text>
<text x="100.9" y="110.2">9</text>
<text x="62" y="146.8" transform="rotate(-90 62 146.8)">2</text>
<text x="66.3" y="149.6">1</text>
<text x="62" y="154.4" transform="rotate(-90 62 154.4)">3</text>
<text x="81.8" y="152.1">1</text>
<text x="81.8" y="154.7">2</text>
<text x="101.6" y="154.7">15</text>
<text x="101.6" y="152.1">16</text>
<text x="81.8" y="157.2">3</text>
<text x="81.8" y="159.8">4</text>
<text x="101.6" y="159.8">13</text>
<text x="101.6" y="157.2">14</text>
<text x="81.8" y="162.3">5</text>
<text x="81.8" y="164.8">6</text>
<text x="81.8" y="167.4">7</text>
<text x="101.6" y="167.4">10</text>
<text x="101.6" y="164.8">11</text>
<text x="101.6" y="162.3">12</text>
<text x="81.8" y="169.9">8</text>
<text x="102.2" y="169.9">9</text>
</g>
<g font-size="1.8" fill="#0f0f0f">
<text x="161.3" y="33.9">STRAIN1_E+</text>
<text x="201.9" y="33.9">STRAIN2_E+</text>
<text x="247.6" y="33.9">STRAIN3_E+</text>
<text x="19" y="40.3">STRAIN1_E+</text>
<text x="157.5" y="41.6">STRAIN1_S+</text>
<text x="163.8" y="40.2">330</text>
<text x="175.1" y="41.6">STRAIN1_S-</text>
<text x="176.5" y="40.2">330</text>
<text x="198.1" y="41.6">STRAIN2_S+</text>
<text x="204.5" y="40.2">330</text>
<text x="215.7" y="41.6">STRAIN2_S-</text>
<text x="217.2" y="40.2">330</text>
<text x="243.8" y="41.6">STRAIN3_S+</text>
<text x="250.2" y="40.2">330</text>
<text x="261.4" y="41.6">STRAIN3_S-</text>
<text x="262.9" y="40.2">330</text>
<text x="19" y="50.5">STRAIN1_E-</text>
<text x="161.3" y="50.5">STRAIN1_E-</text>
<text x="201.9" y="50.5">STRAIN2_E-</text>
<text x="247.6" y="50.5">STRAIN3_E-</text>
<text x="19" y="63.2">STRAIN1_S-</text>
<text x="19" y="68.2">STRAIN1_S+</text>
<text x="19" y="98.7">STRAIN2_E+</text>
<text x="19" y="108.9">STRAIN2_E-</text>
<text x="19" y="121.6">STRAIN2_S-</text>
<text x="19" y="126.7">STRAIN2_S+</text>
<text x="20.3" y="158.4">STRAIN3_E+</text>
<text x="20.3" y="168.6">STRAIN3_E-</text>
<text x="20.3" y="181.3">STRAIN3_S-</text>
<text x="20.3" y="186.3">STRAIN3_S+</text>
</g>
<g font-size="1.8" fill="#0000c2">
<text x="106.7" y="36.6">Rate=1</text>
<text x="114.9" y="36.6">--&gt;</text>
<text x="120.8" y="36.6">80</text>
<text x="124.3" y="36.6">samples</text>
<text x="133.3" y="36.6">per</text>
<text x="137.5" y="36.6">second</text>
</g>
</svg>
